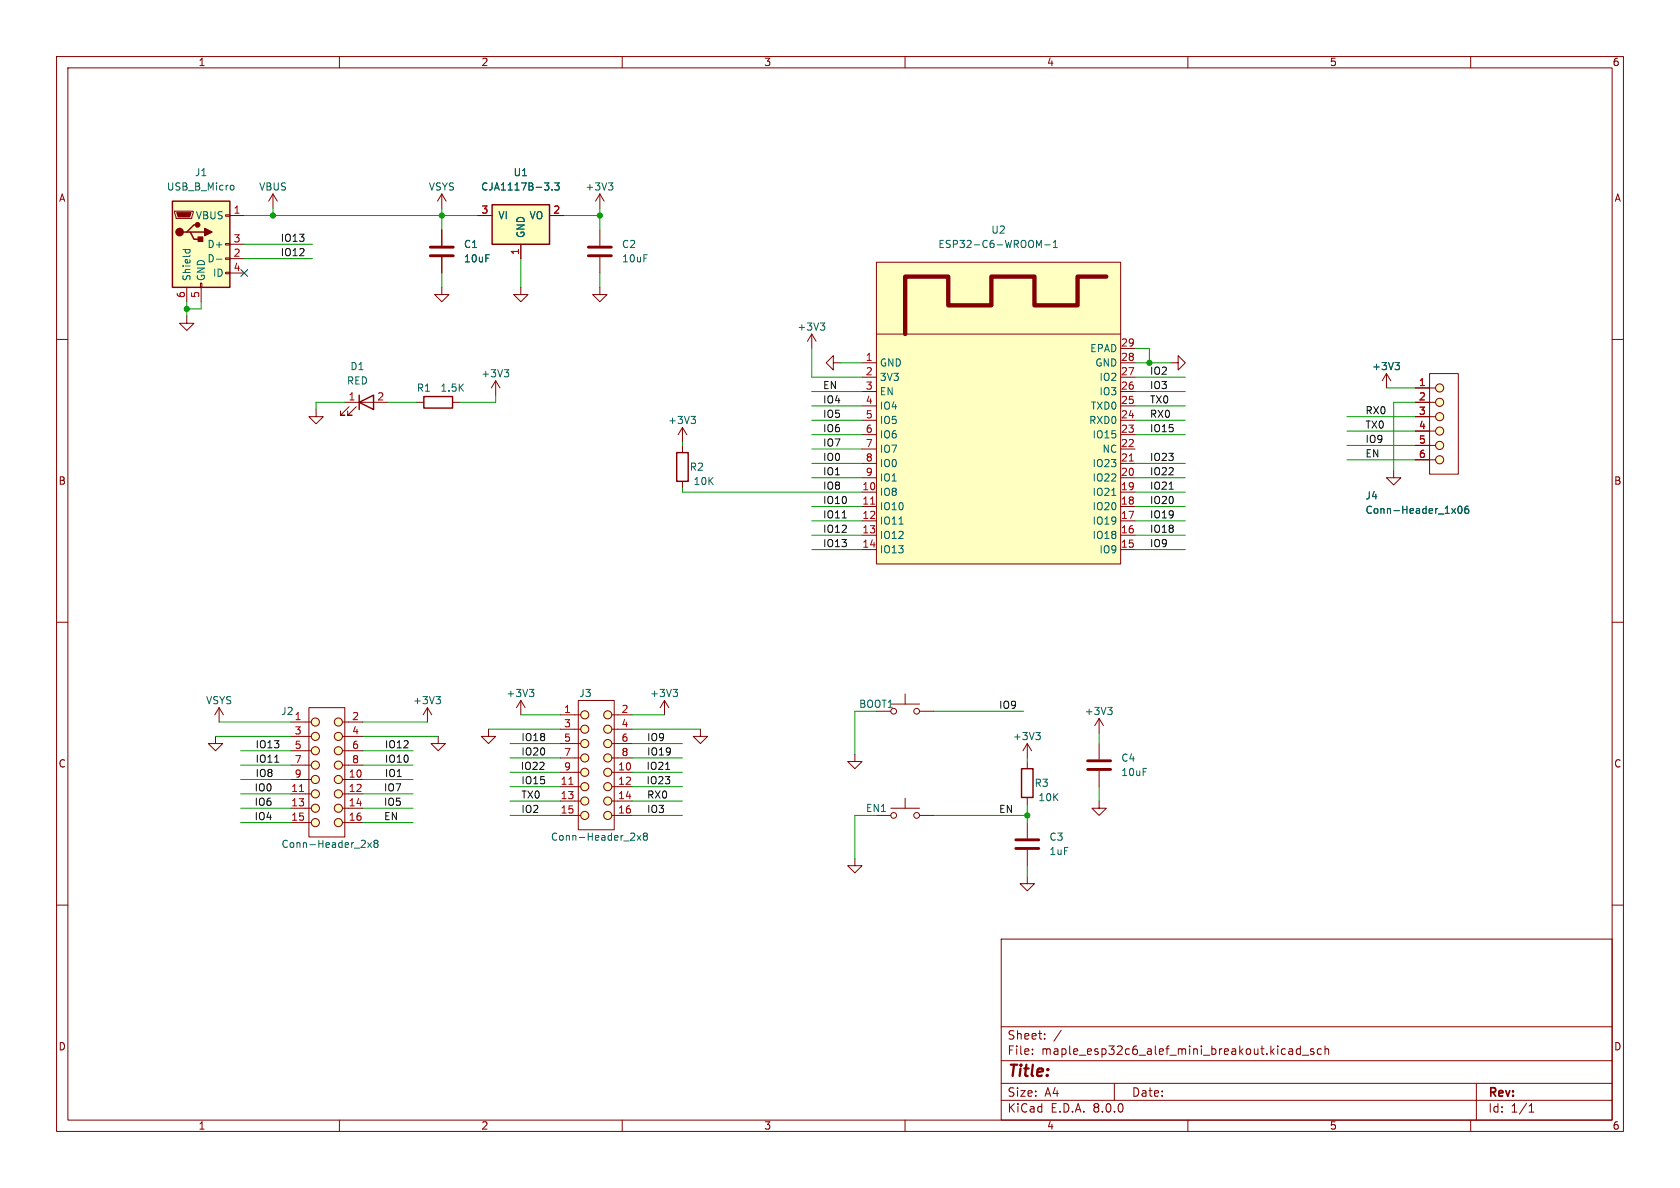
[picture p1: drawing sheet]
<svg xmlns="http://www.w3.org/2000/svg" width="297mm" height="210mm" viewBox="0 0 297 210" stroke-linecap="round" stroke-linejoin="round" font-family="sans-serif">
<g fill="none" stroke="#840000" stroke-width=".18">
<path d="M10 10h277v190h-277zM12 12h273v186h-273zM60 10v2M110 10v2M160 10v2M210 10v2M260 10v2M48.3 34.3l-.8 1.3M48.3 34.3v2.5M48.3 34.3l.7 1.3M10 60h2M285 60h2"/>
<path d="M245.1 66l.8 1.3M245.1 66v2.6M245.1 66l-.8 1.3M10 110h2M285 110h2M151.1 133.4v1.2h1.3l-1.3 1.3-1.2-1.3h1.2M10 160h2M154.9 144.1h2.6M157.5 142.9h5.1M160 141.1v1.8M162.6 144.1h2.5M285 160h2"/>
<path d="M177 166h108v32h-108zM60 198v2M110 198v2M160 198v2M177 194.5h108M177 191.5h108M177 187.5h108M177 181.5h108M182.5 186.3v.1M182.5 185.5v.1M184.7 183.6v.1M184.7 182.8v.1"/>
<path d="M187.6 182.1l-1.3 2M197 191.5v3M210 198v2M228 185.4h.3l.2 .2v.8M228.5 186.3l-.5 .1M228.5 185.8h-.5M229.9 185.5l-.4-.1-.3 .3v.4l.1 .2h.6M229.9 184.9v1.5M230.2 186.5h1.2M232.2 185.5l-.3-.1-.2 .2v.2l.5 .2v.3h-.5M233.6 185.5l-.4-.1-.3 .3v.4l.1 .2h.6M234.2 185.5l.3-.1 .3 .1 .1 .9"/>
<path d="M234.2 184.9v1.5M260 198v2M261 191.5v6.5M270.3 196.6h.9M270.3 195.5l.4-.4v1.5"/>
<circle cx="158" cy="144.1" r=".51"/>
<circle cx="162.1" cy="144.1" r=".51"/>
</g>
<path d="M246.6 64.1h.8l-.4 .5M247.2 64.6l.2 .2v.3l-.2 .2" fill="none" stroke="#006464" stroke-width=".18"/>
<path d="M87 36.2h10.2v7h-10.2z" fill="#ffffc2"/>
<path d="M87 36.2h10.2v7h-10.2zM119.6 80h2.1v5.1h-2.1zM180.6 135.9h2v5.1h-2z" fill="none" stroke="#840000" stroke-width=".25"/>
<g fill="none" stroke="#840000" stroke-width=".18">
<path d="M78.1 34.3l-.8 1.3M78.1 34.3v2.5M78.1 34.3l.8 1.3M84.5 38.1h2.5M97.2 38.1h2.5M78.1 50.8v1.3h1.3l-1.3 1.2-1.3-1.2h1.3M78.1 40.6v2.8M78.1 45.5v2.8M92.1 50.8v1.3h1.2l-1.2 1.2-1.3-1.2h1.3M92.1 43.2v2.5M143.5 59.1l-.8 1.2M143.5 59.1v2.5"/>
<path d="M143.5 59.1l.8 1.2M120.6 75.6l-.7 1.2M120.6 75.6v2.5M120.6 78.7v1.3M120.6 75.6l.8 1.2M147.3 64.1v-1.2l-1.3 1.2 1.3 1.3v-1.3h1.3M207 64.1h1.3v-1.2l1.2 1.2-1.2 1.3v-1.3M250.2 78.7h3.5M250.2 76.2h3.5M250.2 73.7h3.5M250.2 71.1h3.5M250.2 68.6h3.5"/>
<path d="M252.7 66h5.1v17.8h-5.1zM120.6 85.1v1.3M246.4 83.2v1.3h-1.3l1.3 1.2 1.2-1.2h-1.2M250.2 81.3h3.5M51.4 137.8h3.6M51.4 135.3h3.6M51.4 132.7h3.6M51.4 130.2h3.6M51.4 127.6h3.6M54.6 125.1h6.4v22.9h-6.4zM60.6 137.8h3.5M60.6 135.3h3.5"/>
<path d="M60.6 132.7h3.5M60.6 130.2h3.5M60.6 127.6h3.5M86.4 128.9v1.3h-1.3l1.3 1.2 1.2-1.2h-1.2M92.1 123.8v2.6M92.1 123.8l-.8 1.3M92.1 123.8l.7 1.3M99.1 139.1h3.5M99.1 136.5h3.5M99.1 134h3.5M99.1 131.4h3.5M99.1 128.9h3.5"/>
<path d="M99.1 126.4h3.5M102.2 123.8h6.4v22.9h-6.4zM108.2 139.1h3.6M108.2 136.5h3.6M108.2 134h3.6M108.2 131.4h3.6M108.2 128.9h3.6M108.2 126.4h3.6M117.5 123.8l-.8 1.3M117.5 123.8v2.6M117.5 123.8l.7 1.3M123.8 128.9v1.3h-1.2l1.2 1.2 1.3-1.2h-1.3"/>
<path d="M157.5 124.5h5.1M160 122.7v1.8M162.6 125.7h2.5M181.6 131.4l-.8 1.3M181.6 131.4v2.6M181.6 134.6v1.3M181.6 131.4l.8 1.3M51.4 145.4h3.6M51.4 142.9h3.6M51.4 140.3h3.6M60.6 145.4h3.5M60.6 142.9h3.5"/>
<path d="M60.6 140.3h3.5M99.1 144.1h3.5M99.1 141.6h3.5M108.2 144.1h3.6M108.2 141.6h3.6M151.1 151.8v1.2h1.3l-1.3 1.3-1.2-1.3h1.2M181.6 154.9v1.3h1.3l-1.3 1.3-1.3-1.3h1.3M181.6 141v1.2M181.6 145.4v2.8M181.6 150.2v2.8"/>
<circle cx="254.5" cy="76.2" r=".72"/>
<circle cx="254.5" cy="68.6" r=".72"/>
<circle cx="254.5" cy="73.7" r=".72"/>
<circle cx="254.5" cy="78.7" r=".72"/>
<circle cx="254.5" cy="71.1" r=".72"/>
<circle cx="254.5" cy="81.3" r=".72"/>
<circle cx="55.8" cy="137.8" r=".72"/>
<circle cx="55.8" cy="130.2" r=".72"/>
<circle cx="55.8" cy="132.7" r=".72"/>
<circle cx="55.8" cy="135.3" r=".72"/>
<circle cx="55.8" cy="127.6" r=".72"/>
<circle cx="59.8" cy="132.7" r=".72"/>
<circle cx="59.8" cy="130.2" r=".72"/>
<circle cx="59.8" cy="127.6" r=".72"/>
<circle cx="59.8" cy="137.8" r=".72"/>
<circle cx="59.8" cy="135.3" r=".72"/>
<circle cx="103.4" cy="131.4" r=".72"/>
<circle cx="103.4" cy="139.1" r=".72"/>
<circle cx="103.4" cy="128.9" r=".72"/>
<circle cx="103.4" cy="134" r=".72"/>
<circle cx="103.4" cy="136.5" r=".72"/>
<circle cx="103.4" cy="126.4" r=".72"/>
<circle cx="107.4" cy="128.9" r=".72"/>
<circle cx="107.4" cy="139.1" r=".72"/>
<circle cx="107.4" cy="134" r=".72"/>
<circle cx="107.4" cy="131.4" r=".72"/>
<circle cx="107.4" cy="136.5" r=".72"/>
<circle cx="107.4" cy="126.4" r=".72"/>
<circle cx="158" cy="125.7" r=".51"/>
<circle cx="162.1" cy="125.7" r=".51"/>
<circle cx="55.8" cy="142.9" r=".72"/>
<circle cx="55.8" cy="145.4" r=".72"/>
<circle cx="55.8" cy="140.3" r=".72"/>
<circle cx="59.8" cy="140.3" r=".72"/>
<circle cx="59.8" cy="142.9" r=".72"/>
<circle cx="59.8" cy="145.4" r=".72"/>
<circle cx="103.4" cy="141.6" r=".72"/>
<circle cx="103.4" cy="144.1" r=".72"/>
<circle cx="107.4" cy="144.1" r=".72"/>
<circle cx="107.4" cy="141.6" r=".72"/>
</g>
<g fill="none" stroke="#006464" stroke-width=".18">
<path d="M96.2 32.3h.8l-.4 .5M97 32.9v.6M97.6 33.5v.1M98.1 32.3h.7l-.4 .5 .4 .1v.6l-.2 .1-.5-.1M145 57.1h.8l-.4 .5M145.6 57.6l.2 .2v.3l-.2 .3M122.2 73.6h.7l-.4 .5M122.7 74.1l.2 .2v.3l-.2 .3M256.7 89.9l.6 .8M257.3 89.9l-.6 .8M257.9 89.6l.1-.1a.68 .68 0 0 1 .5 .6 .68 .68 0 0 1-.5 .6l-.1-.1-.2-.3zM259.6 89.5h-.4a.85 .85 0 0 0 0 1.2l.4-.1 .1-.4-.3-.2h-.3l-.2 .2"/>
<path d="M93.6 121.9h.8l-.5 .4M94.1 122.3l.3 .3v.3l-.3 .2M119 121.9h.8l-.5 .4M119.5 122.3l.3 .3v.3l-.3 .2M183.1 129.5h.8l-.4 .5M183.7 130l.2 .2v.3l-.2 .3M65 149l.7 .8M65.7 149l-.7 .8M66.3 149.1l-.2-.3 .2-.3h.3l.2 .3-.2 .3M66.3 149.1l-.2 .2 .1 .4 .1 .1 .4-.1 .1-.1v-.3l-.2-.2M66.3 149.1h.3M112.6 147.7l.7 .8"/>
<path d="M113.3 147.7l-.7 .8M114 147.8l-.3 .3 .1 .3 .2 .1h.3l.2-.2v-.2l-.3-.3M114 147.8l-.3-.2 .3-.3h.2l.3 .2-.3 .3M114 147.8h.2"/>
</g>
<path d="M76.1 45.2h4M76.1 43.7h4M179.6 150h4M179.6 148.5h4" fill="none" stroke="#840000" stroke-width=".51"/>
<g fill="#ffffc2" stroke="#ffffc2" stroke-width=".18">
<circle cx="55.8" cy="145.4" r=".72"/>
<circle cx="55.8" cy="142.9" r=".72"/>
<circle cx="55.8" cy="140.3" r=".72"/>
<circle cx="55.8" cy="137.8" r=".72"/>
<circle cx="55.8" cy="135.3" r=".72"/>
<circle cx="55.8" cy="132.7" r=".72"/>
<circle cx="55.8" cy="130.2" r=".72"/>
<circle cx="55.8" cy="127.6" r=".72"/>
<circle cx="59.8" cy="145.4" r=".72"/>
<circle cx="59.8" cy="142.9" r=".72"/>
<circle cx="59.8" cy="140.3" r=".72"/>
<circle cx="59.8" cy="137.8" r=".72"/>
<circle cx="59.8" cy="135.3" r=".72"/>
<circle cx="59.8" cy="132.7" r=".72"/>
<circle cx="59.8" cy="130.2" r=".72"/>
<circle cx="59.8" cy="127.6" r=".72"/>
<circle cx="254.5" cy="81.3" r=".72"/>
<circle cx="254.5" cy="78.7" r=".72"/>
<circle cx="254.5" cy="76.2" r=".72"/>
<circle cx="254.5" cy="73.7" r=".72"/>
<circle cx="254.5" cy="71.1" r=".72"/>
<circle cx="254.5" cy="68.6" r=".72"/>
<circle cx="103.4" cy="144.1" r=".72"/>
<circle cx="103.4" cy="141.6" r=".72"/>
<circle cx="103.4" cy="139.1" r=".72"/>
<circle cx="103.4" cy="136.5" r=".72"/>
<circle cx="103.4" cy="134" r=".72"/>
<circle cx="103.4" cy="131.4" r=".72"/>
<circle cx="103.4" cy="128.9" r=".72"/>
<circle cx="103.4" cy="126.4" r=".72"/>
<circle cx="107.4" cy="144.1" r=".72"/>
<circle cx="107.4" cy="141.6" r=".72"/>
<circle cx="107.4" cy="139.1" r=".72"/>
<circle cx="107.4" cy="136.5" r=".72"/>
<circle cx="107.4" cy="134" r=".72"/>
<circle cx="107.4" cy="131.4" r=".72"/>
<circle cx="107.4" cy="128.9" r=".72"/>
<circle cx="107.4" cy="126.4" r=".72"/>
</g>
<path d="M52.9 139.9h.8M100.6 138.6h.7" fill="none" stroke="#a90000" stroke-width=".18"/>
<path d="M154.9 46.4h43.2v53.3h-43.2z" fill="#ffffc2"/>
<g fill="none" stroke="#840000" stroke-width=".18">
<path d="M154.9 46.4h43.2v53.3h-43.2zM154.9 59.1h43.2M152.4 64.1h2.5M152.4 66.7h2.5M152.4 79.4h2.5M152.4 76.8h2.5M152.4 74.3h2.5M152.4 71.8h2.5M152.4 69.2h2.5M198.1 64.1h2.6M198.1 66.7h2.6M198.1 79.4h2.6"/>
<path d="M198.1 76.8h2.6M198.1 74.3h2.6M198.1 71.8h2.6M198.1 69.2h2.6M198.1 61.6h2.6M152.4 87h2.5M152.4 89.5h2.5M152.4 92.1h2.5M152.4 94.6h2.5M152.4 97.2h2.5M152.4 84.5h2.5M152.4 81.9h2.5"/>
<path d="M198.1 87h2.6M198.1 89.5h2.6M198.1 92.1h2.6M198.1 94.6h2.6M198.1 97.2h2.6M198.1 84.5h2.6M198.1 81.9h2.6M194.3 131.4v2.8M194.3 136.3v2.8"/>
</g>
<path d="M195.6 48.9h-5.1v5.1h-7.6v-5.1h-7.6v5.1h-7.7v-5.1h-7.6v10.2" fill="none" stroke="#840000" stroke-width=".76"/>
<path d="M153.9 89.1h.7M199.6 81.5h.8" fill="none" stroke="#a90000" stroke-width=".18"/>
<path d="M183.7 43.4l.4-.9v1.3M184.7 43.3h1M186.2 43.8h.7M186.2 42.9l.4-.4v1.3M158.9 92.7h.8M196.5 87.6h.8" fill="none" stroke="#006464" stroke-width=".18"/>
<path d="M192.3 136h4M192.3 134.5h4" fill="none" stroke="#840000" stroke-width=".51"/>
<path d="M30.5 35.6h10.1v15.2h-10.1z" fill="#ffffc2"/>
<path d="M30.5 35.6h10.1v15.2h-10.1zM34.9 39.8h-.6l-1.3 1.2h-.6M33 41h.7l.6 1.3h1.3M33.7 41h2.5M63.5 71.1l2.5-1.2v2.5zM63.5 69.9v2.5M74.9 70.1h5.1v2h-5.1z" fill="none" stroke="#840000" stroke-width=".25"/>
<g fill="#840000" stroke="#840000" stroke-width=".25">
<path d="M36.2 40.4l1.3 .6-1.3 .7z"/>
<path d="M35.1 41.9h.7v.8h-.7z"/>
<circle cx="31.7" cy="41" r=".63"/>
<circle cx="34.9" cy="39.8" r=".38"/>
</g>
<g fill="none" stroke="#840000" stroke-width=".18">
<path d="M30.9 37.3h3.3v.3l-.3 1h-2.8zM39.9 38h.7v.2h-.7zM40.6 38.1h2.6M84.5 38.1h2.5M97.2 38.1h2.5M106 34.3l-.7 1.3M106 34.3v2.5M106 34.3l.8 1.3M33 55.9v1.3h1.3l-1.3 1.2-1.3-1.2h1.3M33 50.8v2.5M35.4 50h.3v.8h-.3zM35.6 50.8v2.5"/>
<path d="M39.9 48.1h.7v.3h-.7zM39.9 45.6h.7v.2h-.7zM39.9 43.1h.7v.2h-.7zM40.6 45.7h2.6M40.6 43.2h2.6M40.6 48.3h2.6M78.1 40.6v2.8M78.1 45.5v2.8M92.1 43.2v2.5M106 50.8v1.3h1.3l-1.3 1.2-1.2-1.2h1.2M106 40.6v2.8M106 45.5v2.8"/>
<path d="M55.9 72.4v1.3h1.2l-1.2 1.2-1.3-1.2h1.3M61 71.1h7.6M61.7 71.9l-1.5 1.5h.8h-.8v-.8M63 71.9l-1.5 1.5h.7h-.7v-.8M73.7 71.1h1.2M80 71.1h1.3M87.6 67.3l-.7 1.3M87.6 67.3v2.6M87.6 67.3l.8 1.3M250.2 71.1h2.5M250.2 68.6h2.5M250.2 73.7h2.5"/>
<path d="M250.2 76.2h2.5M250.2 78.7h2.5M250.2 81.3h2.5M38.1 130.2v1.2h1.3l-1.3 1.3-1.3-1.3h1.3M38.7 125.1l-.7 1.3M38.7 125.1v2.5M38.7 125.1l.8 1.3M75.6 125.1l.7 1.3M75.6 125.1v2.5M75.6 125.1l-.8 1.3M77.5 130.2v1.2h1.2l-1.2 1.3-1.3-1.3h1.3M194.3 127l-.8 1.3"/>
<path d="M194.3 127v2.5M194.3 127l.8 1.3M194.3 141.6v1.3h1.3l-1.3 1.2-1.3-1.2h1.3"/>
</g>
<path d="M31.2 37.6h2.6l-.3 .8h-2z" fill="#840000" stroke="#840000" stroke-width=".18"/>
<g fill="none" stroke="#006464" stroke-width=".18">
<path d="M40.9 32.8h.3l.2 .2-.1 .5-.4 .1M96.2 32.3h.8l-.4 .5M97 32.9v.6M97.6 33.5v.1M98.1 32.3h.7l-.4 .5 .4 .1v.6l-.2 .1-.5-.1M107.6 32.3h.7l-.4 .5M108.1 32.8l.2 .3v.3l-.2 .2M32.3 44.1h1.3M32.8 44.1v.4M33.5 44.1l.1 .4M38.3 45.8h.9M89.1 65.3h.8l-.4 .5"/>
<path d="M89.7 65.8l.2 .3v.3l-.2 .2M246.6 64.1h.8l-.4 .5M247.2 64.6l.2 .2v.3l-.2 .2M256.7 89.9l.6 .8M257.3 89.9l-.6 .8M257.9 89.6l.1-.1a.68 .68 0 0 1 .5 .6 .68 .68 0 0 1-.5 .6l-.1-.1-.2-.3zM259.6 89.5h-.4a.85 .85 0 0 0 0 1.2l.4-.1 .1-.4-.3-.2h-.3l-.2 .2M77.1 123.1h.8l-.5 .5M77.6 123.6l.3 .3v.3l-.3 .2M195.8 125h.8l-.4 .5M196.4 125.5l.2 .3v.3l-.2 .2"/>
</g>
<path d="M104 45.2h4.1M104 43.7h4.1" fill="none" stroke="#840000" stroke-width=".51"/>
<path d="M148.9 91.6h.7M206.7 86.5h.7M48.6 134.7h.7M117.7 136h.7" fill="none" stroke="#0f0f0f" stroke-width=".18"/>
<g fill="none" stroke="#009600" stroke-width=".18">
<path d="M43.2 38.1h41.3M48.3 36.8v1.3M78.1 36.8v3.8M99.7 38.1h6.3M106 36.8v3.8M33 53.3v2.6M35.6 53.3v1.3h-2.6M43.2 45.7h12M43.2 43.2h12M78.1 48.3v2.5M92.1 45.7v5.1M106 48.3v2.5"/>
<path d="M61 71.1h-5.1v1.3M68.6 71.1h5.1M87.6 69.9v1.2h-6.3M120.6 78.1v.6M143.5 79.4h8.9M143.5 69.2h8.9M143.5 76.8h8.9M143.5 74.3h8.9M143.5 61.6v5.1h8.9M143.5 71.8h8.9M148.6 64.1h3.8M200.7 69.2h8.8"/>
<path d="M200.7 76.8h8.8M200.7 74.3h8.8M200.7 66.7h8.8M200.7 64.1h6.3M200.7 71.8h8.8M200.7 61.6h2.5v2.5M238.1 73.7h12.1M238.1 76.2h12.1M238.1 78.7h12.1M245.1 68.6h5.1M250.2 71.1h-3.8v12.1M120.6 86.4v.6h31.8"/>
<path d="M143.5 97.2h8.9M143.5 92.1h8.9M143.5 94.6h8.9M143.5 89.5h8.9M143.5 81.9h8.9M143.5 84.5h8.9M200.7 97.2h8.8M200.7 92.1h8.8M200.7 94.6h8.8M200.7 89.5h8.8M200.7 81.9h8.8M200.7 87h8.8"/>
<path d="M200.7 84.5h8.8M238.1 81.3h12.1M38.1 130.2h13.3M38.7 127.6h12.7M42.5 135.3h8.9M42.5 137.8h8.9M42.5 132.7h8.9M64.1 135.3h8.9M64.1 137.8h8.9M64.1 132.7h8.9M64.1 130.2h13.4M64.1 127.6h11.5"/>
<path d="M86.4 128.9h12.7M90.2 131.4h8.9M90.2 136.5h8.9M90.2 134h8.9M90.2 139.1h8.9M92.1 126.4h7M111.8 131.4h8.8M111.8 136.5h8.8M111.8 134h8.8M111.8 126.4h5.7M111.8 128.9h12M111.8 139.1h8.8"/>
<path d="M154.9 125.7h-3.8v7.7M165.1 125.7h15.9M181.6 134v.6M194.3 129.5v1.9M194.3 139.1v2.5M42.5 145.4h8.9M42.5 142.9h8.9M42.5 140.3h8.9M64.1 145.4h8.9M64.1 142.9h8.9M64.1 140.3h8.9M90.2 144.1h8.9"/>
<path d="M90.2 141.6h8.9M111.8 144.1h8.8M111.8 141.6h8.8M154.9 144.1h-3.8v7.7M165.1 144.1h16.5M181.6 142.2v3.2M181.6 153v1.9"/>
</g>
<path d="M42.6 47.7l1.2 1.2M43.8 47.7l-1.2 1.2" fill="none" stroke="#000084" stroke-width=".18"/>
<g fill="#009600" stroke="#009600" stroke-width=".18">
<circle cx="33" cy="54.6" r=".46"/>
<circle cx="106" cy="38.1" r=".46"/>
<circle cx="48.3" cy="38.1" r=".46"/>
<circle cx="78.1" cy="38.1" r=".46"/>
<circle cx="203.2" cy="64.1" r=".46"/>
<circle cx="181.6" cy="144.1" r=".46"/>
</g>
<text font-size="2.8" fill="#840000" x="178" y="190.9">Title:</text>
<g font-size="2.1" fill="#840000">
<text x="178" y="184">Sheet:</text>
<text x="178" y="186.7">File:</text>
<text x="184.1" y="186.7">maple_esp32c6_alef_mini_breakout.kicad_sch</text>
<text x="178" y="196.9">KiCad</text>
<text x="178" y="194.1">Size:</text>
<text x="184.7" y="194.1">A4</text>
<text x="185.7" y="196.9">E.D.A.</text>
<text x="193.3" y="196.9">8.0.0</text>
<text x="200" y="194.1">Date:</text>
<text x="263" y="194.3">Rev:</text>
<text x="263" y="196.9">Id:</text>
<text x="267.1" y="196.9">1/1</text>
</g>
<g font-size="1.8" fill="#840000">
<text x="35" y="11.9">1</text>
<text x="85" y="11.9">2</text>
<text x="135" y="11.9">3</text>
<text x="185" y="11.9">4</text>
<text x="235" y="11.9">5</text>
<text x="285" y="11.9">6</text>
<text x="10.3" y="35.9">A</text>
<text x="285.3" y="35.9">A</text>
<text x="10.3" y="85.9">B</text>
<text x="285.3" y="85.9">B</text>
<text x="10.3" y="135.9">C</text>
<text x="285.3" y="135.9">C</text>
<text x="10.3" y="185.9">D</text>
<text x="285.3" y="185.9">D</text>
<text x="35" y="199.9">1</text>
<text x="85" y="199.9">2</text>
<text x="135" y="199.9">3</text>
<text x="185" y="199.9">4</text>
<text x="235" y="199.9">5</text>
<text x="285" y="199.9">6</text>
</g>
<g font-size="1.8" fill="#006464">
<text x="29.4" y="33.9">USB_B_Micro</text>
<text x="34.4" y="31.3">J1</text>
<text x="45.7" y="33.9">VBUS</text>
<text x="75.7" y="33.9">VSYS</text>
<text x="85" y="33.9">CJA1117B-3.3</text>
<text x="90.7" y="31.3">U1</text>
<text x="103.4" y="33.9">+3V3</text>
<text x="34.5" y="39">VBUS</text>
<text x="88" y="39">VI</text>
<text x="93.5" y="39">VO</text>
<text x="175.2" y="41.5">U2</text>
<text x="36.6" y="46.6">D-</text>
<text x="36.6" y="44">D+</text>
<text x="81.9" y="44">C1</text>
<text x="81.9" y="46.6">10uF</text>
<text x="92.9" y="42.2" transform="rotate(-90 92.9 42.2)">GND</text>
<text x="109.9" y="44">C2</text>
<text x="109.9" y="46.6">10uF</text>
<text x="165.8" y="44">ESP32-C6-WROOM-1</text>
<text x="33.9" y="49.8" transform="rotate(-90 33.9 49.8)">Shield</text>
<text x="36.4" y="49.8" transform="rotate(-90 36.4 49.8)">GND</text>
<text x="37.5" y="49.1">ID</text>
<text x="140.9" y="58.6">+3V3</text>
<text x="61.8" y="65.6">D1</text>
<text x="155.4" y="65">GND</text>
<text x="192.6" y="62.5">EPAD</text>
<text x="193.5" y="65">GND</text>
<text x="242.5" y="65.6">+3V3</text>
<text x="61.2" y="68.2">RED</text>
<text x="73.6" y="69.4">R1</text>
<text x="77.8" y="69.4">1.5K</text>
<text x="85" y="66.9">+3V3</text>
<text x="155.4" y="67.5">3V3</text>
<text x="155.4" y="70.1">EN</text>
<text x="194.3" y="70.1">IO3</text>
<text x="194.3" y="67.5">IO2</text>
<text x="118" y="75.2">+3V3</text>
<text x="155.4" y="72.6">IO4</text>
<text x="155.4" y="75.2">IO5</text>
<text x="155.4" y="77.7">IO6</text>
<text x="192.4" y="75.2">RXD0</text>
<text x="192.8" y="72.6">TXD0</text>
<text x="193.1" y="77.7">IO15</text>
<text x="121.8" y="83.4">R2</text>
<text x="155.4" y="80.2">IO7</text>
<text x="155.4" y="82.8">IO0</text>
<text x="193.1" y="82.8">IO23</text>
<text x="194.8" y="80.2">NC</text>
<text x="122.5" y="86">10K</text>
<text x="155.4" y="87.9">IO8</text>
<text x="155.4" y="85.3">IO1</text>
<text x="193.1" y="87.9">IO21</text>
<text x="193.1" y="85.3">IO22</text>
<text x="241.3" y="88.5">J4</text>
<text x="155.4" y="90.4">IO10</text>
<text x="155.4" y="92.9">IO11</text>
<text x="155.4" y="95.5">IO12</text>
<text x="193.1" y="95.5">IO18</text>
<text x="193.1" y="92.9">IO19</text>
<text x="193.1" y="90.4">IO20</text>
<text x="241.3" y="91">Conn-Header_1x06</text>
<text x="155.4" y="98">IO13</text>
<text x="194.3" y="98">IO9</text>
<text x="36.3" y="124.7">VSYS</text>
<text x="72.9" y="124.7">+3V3</text>
<text x="89.4" y="123.4">+3V3</text>
<text x="102.3" y="123.4">J3</text>
<text x="114.8" y="123.4">+3V3</text>
<text x="151.8" y="125.3">BOOT1</text>
<text x="49.6" y="126.6">J2</text>
<text x="179" y="131">+3V3</text>
<text x="191.7" y="126.6">+3V3</text>
<text x="198.1" y="134.8">C4</text>
<text x="198.1" y="137.4">10uF</text>
<text x="153" y="143.7">EN1</text>
<text x="182.8" y="139.3">R3</text>
<text x="183.5" y="141.8">10K</text>
<text x="97.3" y="148.8">Conn-Header_2x8</text>
<text x="185.4" y="148.8">C3</text>
<text x="49.7" y="150.1">Conn-Header_2x8</text>
<text x="185.4" y="151.4">1uF</text>
</g>
<g font-size="1.8" fill="#a90000">
<text x="41.2" y="37.8">1</text>
<text x="85" y="37.8">3</text>
<text x="97.7" y="37.8">2</text>
<text x="41.2" y="45.5">2</text>
<text x="41.2" y="42.9">3</text>
<text x="91.8" y="45.2" transform="rotate(-90 91.8 45.2)">1</text>
<text x="32.8" y="52.8" transform="rotate(-90 32.8 52.8)">6</text>
<text x="35.3" y="52.8" transform="rotate(-90 35.3 52.8)">5</text>
<text x="41.2" y="48">4</text>
<text x="153" y="63.9">1</text>
<text x="198.1" y="63.9">28</text>
<text x="198.1" y="61.3">29</text>
<text x="61.5" y="70.9">1</text>
<text x="66.6" y="70.9">2</text>
<text x="153" y="66.4">2</text>
<text x="153" y="69">3</text>
<text x="153" y="71.5">4</text>
<text x="198.1" y="71.5">25</text>
<text x="198.1" y="69">26</text>
<text x="198.1" y="66.4">27</text>
<text x="250.8" y="68.3">1</text>
<text x="250.8" y="70.9">2</text>
<text x="153" y="74">5</text>
<text x="153" y="76.6">6</text>
<text x="198.1" y="76.6">23</text>
<text x="198.1" y="74">24</text>
<text x="250.8" y="73.4">3</text>
<text x="250.8" y="75.9">4</text>
<text x="153" y="79.1">7</text>
<text x="153" y="81.7">8</text>
<text x="198.1" y="81.7">21</text>
<text x="198.1" y="79.1">22</text>
<text x="250.8" y="78.5">5</text>
<text x="250.8" y="81">6</text>
<text x="152.4" y="86.7">10</text>
<text x="152.4" y="89.3">11</text>
<text x="153" y="84.2">9</text>
<text x="198.1" y="89.3">18</text>
<text x="198.1" y="86.7">19</text>
<text x="198.1" y="84.2">20</text>
<text x="152.4" y="91.8">12</text>
<text x="152.4" y="94.4">13</text>
<text x="198.1" y="94.4">16</text>
<text x="198.1" y="91.8">17</text>
<text x="152.4" y="96.9">14</text>
<text x="198.1" y="96.9">15</text>
<text x="52" y="129.9">3</text>
<text x="52" y="127.4">1</text>
<text x="62.2" y="127.4">2</text>
<text x="62.2" y="129.9">4</text>
<text x="99.6" y="128.7">3</text>
<text x="99.6" y="131.2">5</text>
<text x="99.6" y="126.1">1</text>
<text x="109.8" y="126.1">2</text>
<text x="109.8" y="128.7">4</text>
<text x="109.8" y="131.2">6</text>
<text x="52" y="132.5">5</text>
<text x="52" y="135">7</text>
<text x="52" y="137.5">9</text>
<text x="61.6" y="137.5">10</text>
<text x="62.2" y="132.5">6</text>
<text x="62.2" y="135">8</text>
<text x="99.6" y="133.7">7</text>
<text x="99.6" y="136.3">9</text>
<text x="109.2" y="136.3">10</text>
<text x="109.8" y="133.7">8</text>
<text x="51.4" y="140.1">11</text>
<text x="51.4" y="142.6">13</text>
<text x="61.6" y="140.1">12</text>
<text x="61.6" y="142.6">14</text>
<text x="99" y="138.8">11</text>
<text x="99" y="141.4">13</text>
<text x="99" y="143.9">15</text>
<text x="109.2" y="138.8">12</text>
<text x="109.2" y="141.4">14</text>
<text x="109.2" y="143.9">16</text>
<text x="51.4" y="145.2">15</text>
<text x="61.6" y="145.2">16</text>
</g>
<g font-size="1.8" fill="#0f0f0f">
<text x="49.5" y="45.4">IO12</text>
<text x="49.5" y="42.8">IO13</text>
<text x="145.4" y="71.4">IO4</text>
<text x="145.4" y="68.9">EN</text>
<text x="203.2" y="66.3">IO2</text>
<text x="203.2" y="71.4">TX0</text>
<text x="203.2" y="68.9">IO3</text>
<text x="145.4" y="73.9">IO5</text>
<text x="145.4" y="76.5">IO6</text>
<text x="203.2" y="76.5">IO15</text>
<text x="203.2" y="73.9">RX0</text>
<text x="241.3" y="75.9">TX0</text>
<text x="241.3" y="73.3">RX0</text>
<text x="145.4" y="79">IO7</text>
<text x="145.4" y="81.6">IO0</text>
<text x="203.2" y="81.6">IO23</text>
<text x="241.3" y="78.4">IO9</text>
<text x="241.3" y="80.9">EN</text>
<text x="145.4" y="89.2">IO10</text>
<text x="145.4" y="86.6">IO8</text>
<text x="145.4" y="84.1">IO1</text>
<text x="203.2" y="89.2">IO20</text>
<text x="203.2" y="86.6">IO21</text>
<text x="203.2" y="84.1">IO22</text>
<text x="145.4" y="91.7">IO11</text>
<text x="145.4" y="94.3">IO12</text>
<text x="203.2" y="91.7">IO19</text>
<text x="203.2" y="94.3">IO18</text>
<text x="145.4" y="96.8">IO13</text>
<text x="203.2" y="96.8">IO9</text>
<text x="176.5" y="125.4">IO9</text>
<text x="92.1" y="131.1">IO18</text>
<text x="114.3" y="131.1">IO9</text>
<text x="45.1" y="137.4">IO8</text>
<text x="45.1" y="134.9">IO11</text>
<text x="45.1" y="132.4">IO13</text>
<text x="67.9" y="137.4">IO1</text>
<text x="67.9" y="134.9">IO10</text>
<text x="67.9" y="132.4">IO12</text>
<text x="92" y="136.2">IO22</text>
<text x="92.1" y="133.6">IO20</text>
<text x="114.2" y="136.2">IO21</text>
<text x="114.3" y="133.6">IO19</text>
<text x="44.9" y="142.5">IO6</text>
<text x="44.9" y="140">IO0</text>
<text x="67.8" y="142.5">IO5</text>
<text x="67.8" y="140">IO7</text>
<text x="92.1" y="141.3">TX0</text>
<text x="92.1" y="138.7">IO15</text>
<text x="92.1" y="143.8">IO2</text>
<text x="114.2" y="138.7">IO23</text>
<text x="114.3" y="143.8">IO3</text>
<text x="114.3" y="141.3">RX0</text>
<text x="176.5" y="143.8">EN</text>
<text x="44.9" y="145.1">IO4</text>
<text x="67.8" y="145.1">EN</text>
</g>
</svg>
